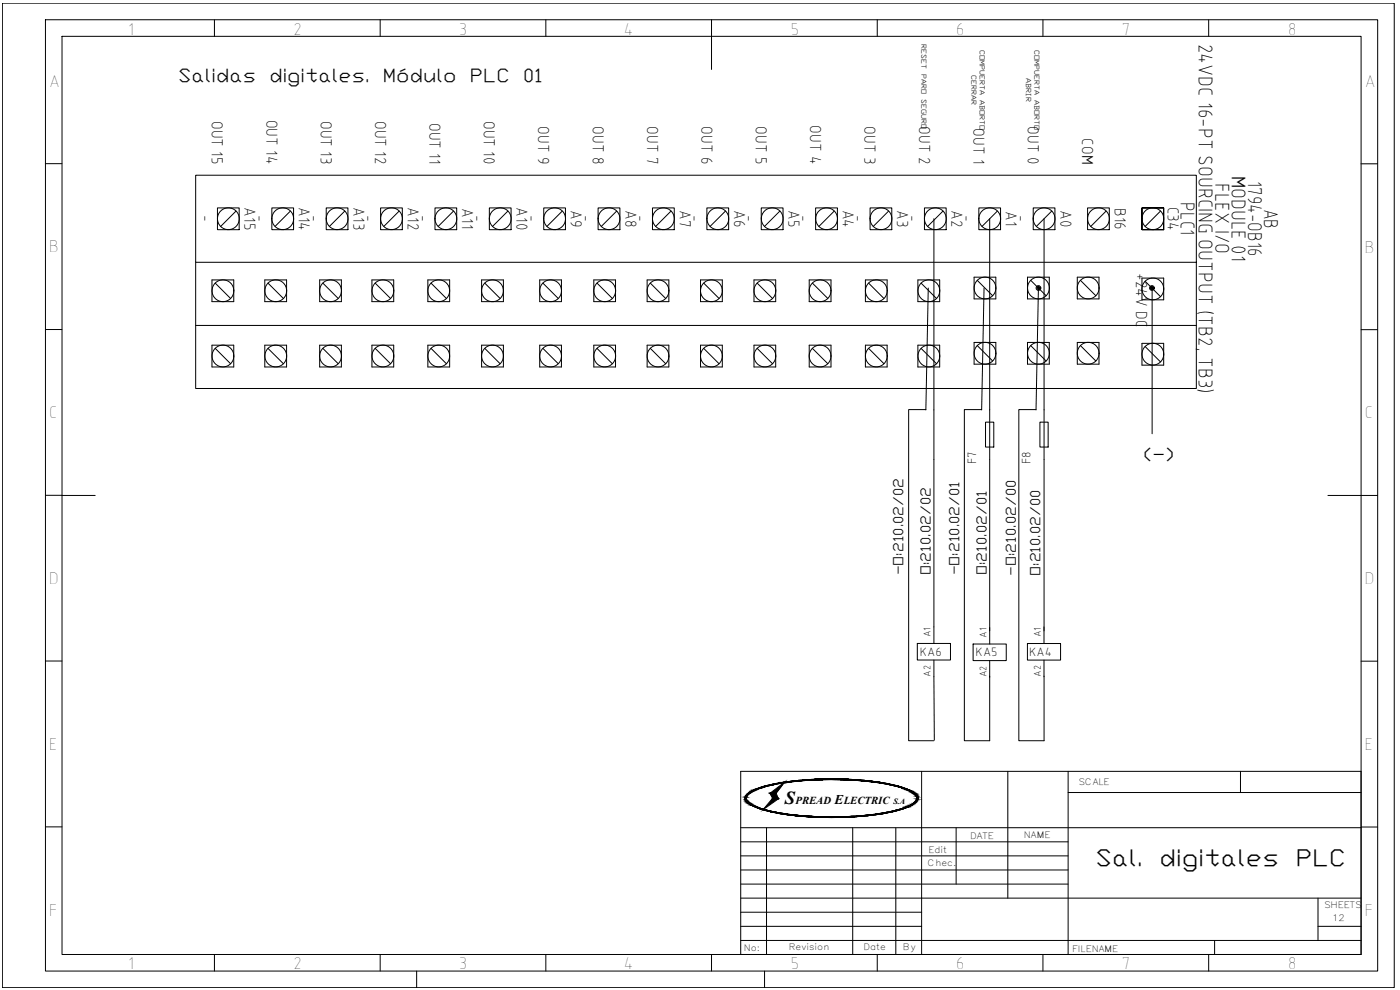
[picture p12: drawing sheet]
<svg xmlns="http://www.w3.org/2000/svg" width="420mm" height="297mm" viewBox="0 0 420 297" stroke-linecap="round" stroke-linejoin="round" font-family="sans-serif">
<g fill="none" stroke="#000" stroke-width=".3">
<path d="M.7 1h417.7v295.3h-417.7zM13.6 5.9h399.9v285.5h-399.9zM18.6 10.9h389.9v275.5h-389.9zM64.4 5.9v5M114.1 5.9v5M163.8 5.9v5M213.5 5.9v14.9M263.3 5.9v5M313 5.9v5M362.7 5.9v5M13.6 49.1h5M58.7 52.6h300.3v26.1h-300.3z"/>
<path d="M408.5 49.1h4.9M58.7 78.7v37.9h300.3v-37.9M65.3 62.4h6.5v6.5h-6.5zM70.8 63.3l-4.6 4.6M81.6 62.4h6.5v6.5h-6.5zM87.2 63.3l-4.7 4.6M97.9 62.4h6.5v6.5h-6.5zM103.5 63.3l-4.6 4.6M114.2 62.4h6.5v6.5h-6.5zM119.8 63.3l-4.6 4.6M130.5 62.4h6.6v6.5h-6.6zM136.1 63.3l-4.6 4.6"/>
<path d="M146.9 62.4h6.5v6.5h-6.5zM152.4 63.3l-4.6 4.6M163.2 62.4h6.5v6.5h-6.5zM168.7 63.3l-4.6 4.6M179.5 62.4h6.5v6.5h-6.5zM185.1 63.3l-4.6 4.6M195.8 62.4h6.6v6.5h-6.6zM201.4 63.3l-4.6 4.6M212.1 62.4h6.6v6.5h-6.6zM217.7 63.3l-4.6 4.6M228.5 62.4h6.5v6.5h-6.5zM234 63.3l-4.6 4.6"/>
<path d="M244.8 62.4h6.5v6.5h-6.5zM250.4 63.3l-4.6 4.6M261.1 62.4h6.5v6.5h-6.5zM266.7 63.3l-4.6 4.6M277.4 62.4h6.6v6.5h-6.6zM280.3 65.6v127.5M283 63.3l-4.6 4.6M293.8 62.4h6.5v6.5h-6.5zM297 65.6v127.6M299.3 63.3l-4.6 4.6M310.1 62.4h6.5v6.5h-6.5zM313.3 65.6v127.5"/>
<path d="M315.6 63.3l-4.6 4.6M326.4 62.4h6.5v6.5h-6.5zM332 63.3l-4.7 4.6M342.7 62.4h6.5v6.5v-6.5h-6.5v6.5h6.5h-6.5zM348.3 63.3l-4.6 4.6M13.6 98.9h5M58.7 97.6h300.3M63.6 84h6.6v6.5h-6.6zM64.6 84.9l4.6 4.7M79.5 84h6.5v6.5h-6.5zM80.4 84.9l4.7 4.7M95.9 84h6.6v6.5h-6.6z"/>
<path d="M96.9 84.9l4.6 4.7M111.6 84h6.6v6.5h-6.6zM112.6 84.9l4.6 4.7M128.4 84h6.5v6.5h-6.5zM129.4 84.9l4.6 4.7M144.5 84h6.6v6.5h-6.6zM145.5 84.9l4.6 4.7M162 84h6.5v6.5h-6.5zM162.9 84.9l4.6 4.7M178.2 84h6.5v6.5h-6.5zM179.2 84.9l4.6 4.7M194.2 84h6.5v6.5h-6.5z"/>
<path d="M195.2 84.9l4.6 4.7M210.2 84h6.6v6.5h-6.6zM211.2 84.9l4.6 4.7M226.3 84h6.5v6.5h-6.5zM227.2 84.9l4.6 4.7M242.9 84h6.5v6.5h-6.5zM243.8 84.9l4.6 4.7M259.7 84h6.5v6.5h-6.5zM260.7 84.9l4.6 4.7M275.5 84h6.5v6.5h-6.5zM276.4 84.9l4.7 4.7M278.6 86.4l-.7 36.6"/>
<path d="M292.3 83.2h6.6v6.5h-6.6zM293.3 84.1l4.6 4.6M295.3 86.4l-.7 36.6M308.4 83.2h6.5v6.5h-6.5zM309.3 84.1l4.7 4.6M311.6 86.4l-.7 36.6M323.3 83.2h6.5v6.5h-6.5zM324.3 84.1l4.6 4.6M342.7 83.4h6.5v6.6h-6.5zM343.7 84.4l4.6 4.6M345.8 86.5v43.7M408.5 98.9h4.9"/>
<path d="M63.6 103.6h6.6v6.5h-6.6zM64.6 104.5l4.6 4.6M79.5 103.6h6.5v6.5h-6.5zM80.4 104.5l4.7 4.6M95.9 103.6h6.6v6.5h-6.6zM96.9 104.5l4.6 4.6M111.6 103.6h6.6v6.5h-6.6zM112.6 104.5l4.6 4.6M128.4 103.6h6.5v6.5h-6.5zM129.4 104.5l4.6 4.6M144.5 103.6h6.6v6.5h-6.6zM145.5 104.5l4.6 4.6"/>
<path d="M162 103.6h6.5v6.5h-6.5zM162.9 104.5l4.6 4.6M178.2 103.6h6.5v6.5h-6.5zM179.2 104.5l4.6 4.6M194.2 103.6h6.5v6.5h-6.5zM195.2 104.5l4.6 4.6M210.2 103.6h6.6v6.5h-6.6zM211.2 104.5l4.6 4.6M226.3 103.6h6.5v6.5h-6.5zM227.2 104.5l4.6 4.6M242.9 103.6h6.5v6.5h-6.5zM243.8 104.5l4.6 4.6"/>
<path d="M259.7 103.6h6.5v6.5h-6.5zM260.7 104.5l4.6 4.6M275.5 103.6h6.5v6.5h-6.5zM276.4 104.5l4.7 4.6M292.3 102.7h6.6v6.6h-6.6zM293.3 103.7l4.6 4.6M308.4 102.7h6.5v6.6h-6.5zM309.3 103.7l4.7 4.6M323.3 102.7h6.5v6.6h-6.5zM324.3 103.7l4.6 4.6M342.7 103h6.5v6.6h-6.5zM343.7 104l4.6 4.6"/>
<path d="M277.9 122.9h-5.2v99.4h7.6M294.6 122.9h-5.2v99.4h7.6v-24.1M295.8 126.7h2.4v7.4h-2.4zM310.9 122.9h-5.1v99.4h7.5v-24.2M312.1 126.7h2.5v7.4h-2.5zM13.6 148.6l15 .1M398.5 148.7h14.9M13.6 198.3h5M275.3 193.1h9.9v4.9h-9.9zM280.3 198l.1 24.1M292 193.2h10v5h-10zM308.3 193.1h10v5h-10z"/>
<path d="M408.5 198.4h4.9M222.3 231.4h186.2v55h-186.2zM224.2 238.6a17.6 17.6 0 0 1 8.9-3.3 92.8 92.8 0 0 1 37.3 1 6.8 6.8 0 0 1 4.8 3 2.75 2.75 0 0 1-2.2 2.4 52.2 52.2 0 0 1-18.4 3.3 77.6 77.6 0 0 1-26.6-2.6 6 6 0 0 1-4.1-2.7zM224.4 238.2a24.9 24.9 0 0 1 11.7-3.6 87.6 87.6 0 0 1 35.1 1.8 6.3 6.3 0 0 1 4.2 2.8 2.92 2.92 0 0 1-2.3 2.7 52.3 52.3 0 0 1-18.5 3.3 78.1 78.1 0 0 1-26.7-2.6 6.1 6.1 0 0 1-4.2-2.9l.1-.7zM234.9 235.4l-2.6 3.4M276.6 231.4v55M302.5 231.4v38.1M320.6 231.4v55M320.6 237.8h87.9M372.3 231.4v6.4M13.7 248.1h4.9M222.3 248.3h186.2"/>
<path d="M222.3 252.6h98.3M222.3 256.8h98.3M230 248.3v38.1M255.9 248.3v38.1M268.8 248.3v38.1M286.9 248.3v17M408.5 248.1h5M222.3 277.9h54.3M222.3 269.5h186.2M222.3 261h98.3M222.3 265.3h98.3M222.3 273.7h54.3"/>
<path d="M395.5 277.9h13M395.5 269.5v12.7M64.4 286.4v5M114.1 286.4v5M125 291.4v4.9M163.8 286.4v5M213.5 286.4v5M222.3 282.2h186.2M229.5 291.4v4.9M263.3 286.4v5M313 286.4v5M362.7 286.4v5"/>
<path d="M364.5 282.2v4.2"/>
<circle cx="68.5" cy="65.6" r="3.3"/>
<circle cx="84.9" cy="65.6" r="3.3"/>
<circle cx="101.2" cy="65.6" r="3.3"/>
<circle cx="117.5" cy="65.6" r="3.3"/>
<circle cx="133.8" cy="65.6" r="3.3"/>
<circle cx="150.1" cy="65.6" r="3.3"/>
<circle cx="166.5" cy="65.6" r="3.3"/>
<circle cx="182.8" cy="65.6" r="3.3"/>
<circle cx="199.1" cy="65.6" r="3.3"/>
<circle cx="215.4" cy="65.6" r="3.3"/>
<circle cx="231.8" cy="65.6" r="3.3"/>
<circle cx="248.1" cy="65.6" r="3.3"/>
<circle cx="264.4" cy="65.6" r="3.3"/>
<circle cx="280.7" cy="65.6" r="3.3"/>
<circle cx="297" cy="65.6" r="3.3"/>
<circle cx="313.3" cy="65.6" r="3.3"/>
<circle cx="329.7" cy="65.6" r="3.3"/>
<circle cx="346" cy="65.6" r="3.3"/>
<circle cx="66.9" cy="87.2" r="3.3"/>
<circle cx="82.8" cy="87.2" r="3.3"/>
<circle cx="99.2" cy="87.2" r="3.3"/>
<circle cx="114.9" cy="87.2" r="3.3"/>
<circle cx="131.7" cy="87.2" r="3.3"/>
<circle cx="147.8" cy="87.2" r="3.3"/>
<circle cx="165.2" cy="87.2" r="3.3"/>
<circle cx="181.5" cy="87.2" r="3.3"/>
<circle cx="197.5" cy="87.2" r="3.3"/>
<circle cx="213.5" cy="87.2" r="3.3"/>
<circle cx="229.5" cy="87.2" r="3.3"/>
<circle cx="246.1" cy="87.2" r="3.3"/>
<circle cx="263" cy="87.2" r="3.3"/>
<circle cx="278.8" cy="87.2" r="3.3"/>
<circle cx="295.6" cy="86.4" r="3.3"/>
<circle cx="311.7" cy="86.4" r="3.3"/>
<circle cx="311.7" cy="86.4" r=".71"/>
<circle cx="311.7" cy="86.4" r=".46"/>
<circle cx="311.7" cy="86.4" r=".22"/>
<circle cx="326.6" cy="86.4" r="3.3"/>
<circle cx="345.7" cy="86.4" r=".71"/>
<circle cx="345.7" cy="86.4" r=".46"/>
<circle cx="345.7" cy="86.4" r=".22"/>
<circle cx="346" cy="86.7" r="3.3"/>
<circle cx="66.9" cy="106.8" r="3.3"/>
<circle cx="82.8" cy="106.8" r="3.3"/>
<circle cx="99.2" cy="106.8" r="3.3"/>
<circle cx="114.9" cy="106.8" r="3.3"/>
<circle cx="131.7" cy="106.8" r="3.3"/>
<circle cx="147.8" cy="106.8" r="3.3"/>
<circle cx="165.2" cy="106.8" r="3.3"/>
<circle cx="181.5" cy="106.8" r="3.3"/>
<circle cx="197.5" cy="106.8" r="3.3"/>
<circle cx="213.5" cy="106.8" r="3.3"/>
<circle cx="229.5" cy="106.8" r="3.3"/>
<circle cx="246.1" cy="106.8" r="3.3"/>
<circle cx="263" cy="106.8" r="3.3"/>
<circle cx="278.8" cy="106.8" r="3.3"/>
<circle cx="295.6" cy="106" r="3.3"/>
<circle cx="311.7" cy="106" r="3.3"/>
<circle cx="326.6" cy="106" r="3.3"/>
<circle cx="346" cy="106.3" r="3.3"/>
</g>
<g fill="#000" stroke="#000" stroke-width=".3">
<path d="M231.9 239.5l1.7 .2zM231.1 238l4.4-3.3-2.6 3.3zM247 233.7h5.1zM257.1 234.2h2.4zM257.1 244.8h2.4z"/>
<path d="M223.7 239.5h.2zM223.7 239.5h.2z"/>
<path d="M223.7 239.5l.2 .2zM223.7 239.5l.2 .2z"/>
<path d="M223.7 239.2l.2 .1zM223.7 239.2l.2 .1z"/>
<path d="M223.7 239.3l.2 .2v-.2zM223.7 239.3l.2 .2h-.2z"/>
<path d="M223.7 239.7h.2zM223.7 239.7h.2z"/>
<path d="M223.7 239.7l.3 .2zM223.7 239.7l.3 .2z"/>
<path d="M223.7 239.1l.2 .1 .1-.1zM223.7 239.1l.2 .1z"/>
<path d="M223.7 239.9l.3 .1zM223.7 239.9l.3 .1z"/>
<path d="M223.8 239h.2zM223.8 239l.2 .1z"/>
<path d="M223.8 240l.3 .1zM223.8 240l.3 .1z"/>
<path d="M223.8 238.9h.3zM223.8 238.9l.2 .1h-.2z"/>
<path d="M223.9 238.8h.2zM223.9 238.8l.2 .1z"/>
<path d="M224 238.6h.2zM224 238.6l.1 .2h-.2z"/>
<path d="M224.1 238.5h.3zM224.1 238.5l.1 .1h-.2z"/>
<path d="M224.2 238.4h.3zM224.2 238.4l.2 .1h-.3z"/>
<path d="M224.4 238.2h.3zM224.4 238.2l.1 .2h-.3z"/>
<path d="M224.5 238.1h.3zM224.4 238.2h.3z"/>
<path d="M224.7 238h.3zM224.5 238.1h.3z"/>
<path d="M224.8 237.8h.4zM224.7 238h.3z"/>
<path d="M225.1 237.7l.1 .1 .3-.1zM224.8 237.8l.3-.1 .1 .1z"/>
<path d="M225.2 237.6h.4zM225.1 237.7h.4z"/>
<path d="M225.5 237.4l.1 .2 .3-.2zM225.2 237.6l.3-.2 .1 .2z"/>
<path d="M225.7 237.3h.4zM225.5 237.4h.4z"/>
<path d="M226 237.2l.1 .1 .4-.1zM225.7 237.3l.3-.1 .1 .1z"/>
<path d="M226.2 237.1h.5zM226 237.2h.5z"/>
<path d="M226.6 236.9l.1 .2 .4-.2zM226.2 237.1l.4-.2 .1 .2z"/>
<path d="M226.8 236.8h.5zM226.6 236.9h.5z"/>
<path d="M227.2 236.6l.1 .2 .5-.2zM226.8 236.8l.4-.2 .1 .2z"/>
<path d="M227.4 236.6h.6zM227.2 236.6h.6z"/>
<path d="M227.9 236.4l.1 .2 .5-.2zM227.4 236.6l.5-.2 .1 .2z"/>
<path d="M228.1 236.3h.6zM227.9 236.4h.6z"/>
<path d="M228.6 236.1l.1 .2 .6-.2zM228.1 236.3l.5-.2 .1 .2z"/>
<path d="M228.8 236.1h.7zM228.6 236.1h.7z"/>
<path d="M229.4 235.9l.1 .2 .7-.2zM228.8 236.1l.6-.2 .1 .2z"/>
<path d="M229.5 235.9h.8zM229.4 235.9h.8z"/>
<path d="M230.2 235.7l.1 .2 .8-.2zM229.5 235.9l.7-.2 .1 .2z"/>
<path d="M230.3 235.7h.9zM230.2 235.7h.9z"/>
<path d="M231.9 239.5l-.2 .2h1.9zM231.7 239.7h1.9l-4.6 3.2z"/>
<path d="M232 235.3h1.1zM232 235.3h1.1z"/>
<path d="M231.1 235.5l.1 .2 .8-.2zM230.3 235.7l.8-.2 .1 .2z"/>
<path d="M231.2 235.5h.9zM231.1 235.5h.9z"/>
<path d="M231.1 238h1.8zM231 238h1.9z"/>
<path d="M231 238l2.6 1.5-.7-1.5zM231 238l2.6 1.5h-1.7z"/>
<path d="M232 235.3l.1 .2 1-.2zM231.2 235.5l.8-.2 .1 .2z"/>
<path d="M232.9 235.1l.2 .2 .9-.2zM232 235.3l.9-.2 .2 .2z"/>
<path d="M233 235.1h1.1zM232.9 235.1h1.1z"/>
<path d="M233.9 234.9l.2 .2 1-.2zM233 235.1l.9-.2 .2 .2z"/>
<path d="M234 234.9h1.3zM233.9 234.9h1.2z"/>
<path d="M234.8 234.8h1.4zM234 234.9h1.3z"/>
<path d="M235.1 234.7h1.4zM234.8 234.8h1.4z"/>
<path d="M235.8 234.6h1.5zM235.1 234.7h1.4z"/>
<path d="M236.1 234.6h1.6zM235.8 234.6h1.5z"/>
<path d="M236.8 234.5h1.6zM236.1 234.6h1.6z"/>
<path d="M237.3 234.4h1.7zM236.8 234.5h1.6z"/>
<path d="M237.7 234.4h1.9zM237.3 234.4h1.7z"/>
<path d="M238.4 234.3h2.1zM237.7 234.4h1.9z"/>
<path d="M238.7 234.3h2.1zM238.4 234.3h2.1z"/>
<path d="M239.6 234.2h2.4zM238.7 234.3h2.1z"/>
<path d="M239.6 234.2h2.4zM239.6 234.2h2.4z"/>
<path d="M240.8 234.1h3zM239.6 234.2h2.4z"/>
<path d="M241.3 234h3.2zM240.8 234.1h3z"/>
<path d="M242 234h4zM241.3 234h3.2z"/>
<path d="M242.5 233.9h4.5zM242 234h4z"/>
<path d="M242.6 233.9h4.4zM242.5 233.9h4.5z"/>
<path d="M247 233.7h5.1zM247 233.7h5.1z"/>
<path d="M243 233.9h6.6zM242.6 233.9h4.4z"/>
<path d="M247 233.7l7.6 .1zM244.5 233.8h10.1zM244.5 233.8h10.1zM244.5 233.8h10.1z"/>
<path d="M244.5 233.8l11.6 .1zM243 233.9h13.1z"/>
<path d="M249.6 233.9h7zM249.6 233.9h7z"/>
<path d="M252.1 233.9l5 .1zM252.1 233.9l5 .1z"/>
<path d="M253.1 234h4.7zM253.1 234h4.7z"/>
<path d="M254.6 234l3.7 .1zM254.6 234l3.7 .1z"/>
<path d="M255.3 234.1l4.2 .1zM255.3 234.1l4.2 .1zM257.1 234.2h2.4z"/>
<path d="M257.1 234.2l3.3 .1zM257.1 234.2l3.3 .1z"/>
<path d="M258.3 234.3h2.4zM258.3 234.3h2.4z"/>
<path d="M258.6 234.3l2.8 .1zM258.6 234.3l2.8 .1z"/>
<path d="M259.5 234.4h2.4zM259.5 234.4h2.4z"/>
<path d="M260.1 234.4l2.2 .1zM260.1 234.4l2.2 .1z"/>
<path d="M260.7 234.5l2.3 .1zM260.7 234.5l2.3 .1z"/>
<path d="M261.4 234.6h1.9zM261.4 234.6h1.9z"/>
<path d="M261.8 234.6l2.2 .1zM261.8 234.6l2.2 .1z"/>
<path d="M262.6 234.7l1.7 .1zM262.6 234.7l1.7 .1z"/>
<path d="M262.9 234.8l2.2 .1zM262.9 234.8l2.2 .1z"/>
<path d="M263.8 234.9h1.4zM263.8 234.9h1.4z"/>
<path d="M264 234.9l2.1 .2zM264 234.9l2.1 .2z"/>
<path d="M265 235.1h1.2zM265 235.1h1.2z"/>
<path d="M265.1 235.1l2 .2zM265.1 235.1l2 .2z"/>
<path d="M266.1 235.3h1zM266.1 235.3h1z"/>
<path d="M266.1 235.3l1.9 .2zM266.1 235.3l1.9 .2z"/>
<path d="M267 235.5h1zM267 235.5h1z"/>
<path d="M267.1 235.5l1.7 .2zM267.1 235.5l1.7 .2z"/>
<path d="M268 235.7h.9zM268 235.7h.9z"/>
<path d="M268 235.7l1.6 .2zM268 235.7l1.6 .2z"/>
<path d="M268.8 235.9h.9zM268.8 235.9h.9z"/>
<path d="M268.9 235.9l1.4 .2zM268.9 235.9l1.4 .2z"/>
<path d="M269.6 236.1h.9zM269.6 236.1h.9z"/>
<path d="M269.8 236.1l1.3 .2zM269.8 236.1l1.3 .2z"/>
<path d="M270.4 236.3l.8 .1zM270.4 236.3l.8 .1z"/>
<path d="M270.6 236.4l1.1 .2zM270.6 236.4l1.1 .2z"/>
<path d="M271.2 236.6h.7zM271.2 236.6h.7z"/>
<path d="M271.3 236.6l1.1 .2zM271.3 236.6l1.1 .2z"/>
<path d="M271.8 236.8l.7 .1zM271.8 236.8l.7 .1z"/>
<path d="M272 236.9l.9 .2zM272 236.9l.9 .2z"/>
<path d="M272.4 237.1l.7 .1zM272.4 237.1l.7 .1z"/>
<path d="M272.6 237.2l.8 .1zM272.6 237.2l.8 .1z"/>
<path d="M273 237.3l.6 .1zM273 237.3l.6 .1z"/>
<path d="M273.2 237.4l.7 .2zM273.2 237.4l.7 .2z"/>
<path d="M273.5 237.6l.5 .1zM273.5 237.6l.5 .1z"/>
<path d="M273.6 237.7l.7 .1zM273.6 237.7l.7 .1z"/>
<path d="M273.9 237.8l.5 .2zM273.9 237.8l.5 .2z"/>
<path d="M274.1 238l.5 .1zM274.1 238l.5 .1z"/>
<path d="M274.3 238.1l.5 .1zM274.3 238.1l.5 .1z"/>
<path d="M274.4 238.2l.5 .2zM274.4 238.2l.5 .2z"/>
<path d="M274.6 238.4l.4 .1zM274.6 238.4l.4 .1z"/>
<path d="M274.7 238.5l.4 .1zM274.7 238.5l.4 .1z"/>
<path d="M274.9 238.6l.3 .2zM274.9 238.6l.3 .2z"/>
<path d="M275 238.8l.3 .1zM275 238.8l.3 .1z"/>
<path d="M275 238.9l.3 .1zM275 238.9l.3 .1z"/>
<path d="M275.1 239l.3 .1zM275.1 239l.3 .1z"/>
<path d="M275.1 240h.2zM275.1 240l.2 .1z"/>
<path d="M275.2 239.1l.2 .1zM275.2 239.1l.2 .1z"/>
<path d="M275.2 239.9h.2zM275.2 239.9l.1 .1z"/>
<path d="M275.2 239.2l.2 .1zM275.2 239.2l.2 .1z"/>
<path d="M275.2 239.3l.2 .2zM275.2 239.3l.2 .2z"/>
<path d="M275.2 239.7h.2zM275.2 239.7h.2z"/>
<path d="M275.2 239.7l.2 .2v-.2zM275.2 239.7l.2 .2h-.2z"/>
<path d="M275.3 239.5l.1 .2zM275.3 239.5l.1 .2z"/>
<path d="M223.8 240.1l.3 .1zM223.8 240.1l.3 .1z"/>
<path d="M223.9 240.2l.3 .2zM223.9 240.2l.3 .2z"/>
<path d="M224 240.4l.4 .1zM224 240.4l.4 .1z"/>
<path d="M224.1 240.5l.4 .1zM224.1 240.5l.4 .1z"/>
<path d="M224.2 240.6l.5 .2zM224.2 240.6l.5 .2z"/>
<path d="M224.4 240.8l.4 .1zM224.4 240.8l.4 .1z"/>
<path d="M224.5 240.9l.5 .1zM224.5 240.9l.5 .1z"/>
<path d="M224.7 241l.5 .2zM224.7 241l.5 .2z"/>
<path d="M224.8 241.2l.7 .1zM224.8 241.2l.7 .1z"/>
<path d="M225.1 241.3l.5 .1zM225.1 241.3l.5 .1z"/>
<path d="M225.2 241.4l.7 .2zM225.2 241.4l.7 .2z"/>
<path d="M225.5 241.6l.6 .1zM225.5 241.6l.6 .1z"/>
<path d="M225.7 241.7l.8 .2zM225.7 241.7l.8 .2z"/>
<path d="M226 241.9h.7zM226 241.9h.7z"/>
<path d="M226.2 241.9l.9 .2zM226.2 241.9l.9 .2z"/>
<path d="M226.6 242.1l.7 .1zM226.6 242.1l.7 .1z"/>
<path d="M226.8 242.2l1 .2zM226.8 242.2l1 .2z"/>
<path d="M227.2 242.4h.8zM227.2 242.4h.8z"/>
<path d="M227.4 242.4l1.1 .2zM227.4 242.4l1.1 .2z"/>
<path d="M227.9 242.6l.8 .1zM227.9 242.6l.8 .1z"/>
<path d="M228 242.7l1.3 .2zM228 242.7l1.3 .2z"/>
<path d="M228.6 242.9h.9zM228.6 242.9h.9z"/>
<path d="M228.8 242.9l1.4 .2zM228.8 242.9l1.4 .2z"/>
<path d="M229.4 243.1h.9zM229.4 243.1h.9z"/>
<path d="M229.5 243.1l1.6 .2zM229.5 243.1l1.6 .2z"/>
<path d="M230.2 243.3h1zM230.2 243.3h1z"/>
<path d="M230.3 243.3l1.7 .2zM230.3 243.3l1.7 .2z"/>
<path d="M231.1 243.5h1zM231.1 243.5h1z"/>
<path d="M232 243.7h1.1zM232 243.7h1.1z"/>
<path d="M231.2 243.5l1.9 .2zM231.2 243.5l1.9 .2z"/>
<path d="M232 243.7l2 .2zM232 243.7l2 .2z"/>
<path d="M232.9 243.9h1.2zM232.9 243.9h1.2z"/>
<path d="M233 243.9l2.1 .2zM233 243.9l2.1 .2z"/>
<path d="M233.9 244.1h1.4zM233.9 244.1h1.4z"/>
<path d="M234 244.1l2.2 .1zM234 244.1l2.2 .1z"/>
<path d="M234.8 244.2l1.7 .1zM234.8 244.2l1.7 .1z"/>
<path d="M235.1 244.3l2.2 .1zM235.1 244.3l2.2 .1z"/>
<path d="M235.8 244.4h1.9zM235.8 244.4h1.9z"/>
<path d="M236.1 244.4l2.3 .1zM236.1 244.4l2.3 .1z"/>
<path d="M236.8 244.5l2.2 .1zM236.8 244.5l2.2 .1z"/>
<path d="M237.3 244.6h2.3zM237.3 244.6h2.3z"/>
<path d="M237.7 244.6l2.8 .1zM237.7 244.6l2.8 .1z"/>
<path d="M238.4 244.7l2.4 .1zM238.4 244.7l2.4 .1z"/>
<path d="M238.7 244.8h3.3zM238.7 244.8h3.3z"/>
<path d="M239.6 244.8h2.4zM239.6 244.8h2.4z"/>
<path d="M239.6 244.8l4.2 .1zM239.6 244.8l4.2 .1z"/>
<path d="M240.8 244.9l3.7 .1zM240.8 244.9l3.7 .1z"/>
<path d="M241.3 245h4.7zM241.3 245h4.7z"/>
<path d="M242 245l5 .1zM242 245l5 .1z"/>
<path d="M242.5 245.1h7.1zM242.5 245.1h7.1z"/>
<path d="M247 245.3h5.1zM247 245.3h5.1z"/>
<path d="M244.5 245.2h10.1zM244.5 245.2l7.6 .1zM247 245.3h5.1z"/>
<path d="M243 245.1h13.1zM243 245.1l11.6 .1zM244.5 245.2h10.1zM244.5 245.2h10.1z"/>
<path d="M252.1 245.1h4.5zM249.6 245.1h6.5z"/>
<path d="M253.1 245h4zM252.1 245.1h4.5z"/>
<path d="M254.6 245h3.2zM253.1 245h4z"/>
<path d="M255.3 244.9h3zM254.6 245h3.2z"/>
<path d="M257.1 244.8h2.4zM255.3 244.9h3z"/>
<path d="M258.3 244.8h2.1zM257.1 244.8h2.4zM257.1 244.8h2.4z"/>
<path d="M258.7 244.7h2zM258.3 244.8h2.1z"/>
<path d="M259.5 244.6h1.9zM258.7 244.7h2z"/>
<path d="M260.1 244.6h1.8zM259.5 244.6h1.9z"/>
<path d="M260.7 244.5h1.6zM260.1 244.6h1.8z"/>
<path d="M261.4 244.4h1.6zM260.7 244.5h1.6z"/>
<path d="M261.8 244.4h1.5zM261.4 244.4h1.6z"/>
<path d="M262.6 244.3h1.4zM261.8 244.4h1.5z"/>
<path d="M262.9 244.2h1.4zM262.6 244.3h1.4z"/>
<path d="M263.8 244.1h1.3zM262.9 244.2h1.4z"/>
<path d="M264 244.1h1.2zM263.8 244.1h1.3z"/>
<path d="M265 243.9h1.1zM264 244.1h1.2z"/>
<path d="M265.1 243.9h1.1zM265 243.9h1.1z"/>
<path d="M266.1 243.7h1zM266.1 243.7h1z"/>
<path d="M266.1 243.7l.1 .2 .9-.2zM265.1 243.9l1-.2 .1 .2z"/>
<path d="M267 243.5l.1 .2 .9-.2zM266.1 243.7l.9-.2 .1 .2z"/>
<path d="M267.1 243.5h.9zM267 243.5h1z"/>
<path d="M268 243.3v.2l.8-.2zM267.1 243.5l.9-.2v.2z"/>
<path d="M268 243.3h.9zM268 243.3h.8z"/>
<path d="M268.8 243.1l.1 .2 .7-.2zM268 243.3l.8-.2 .1 .2z"/>
<path d="M268.9 243.1h.8zM268.8 243.1h.8z"/>
<path d="M269.6 242.9l.1 .2 .6-.2zM268.9 243.1l.7-.2 .1 .2z"/>
<path d="M269.8 242.9h.7zM269.6 242.9h.7z"/>
<path d="M270.4 242.7l.1 .2 .6-.2zM269.8 242.9l.6-.2 .1 .2z"/>
<path d="M270.6 242.6h.6zM270.4 242.7h.7z"/>
<path d="M271.2 242.4v.2l.5-.2zM270.6 242.6l.6-.2v.2z"/>
<path d="M271.3 242.4h.6zM271.2 242.4h.5z"/>
<path d="M271.8 242.2l.1 .2 .5-.2zM271.3 242.4l.5-.2 .1 .2z"/>
<path d="M272 242.1h.5zM271.8 242.2h.6z"/>
<path d="M272.4 241.9l.1 .2 .4-.2zM272 242.1l.4-.2 .1 .2z"/>
<path d="M272.6 241.9h.5zM272.4 241.9h.5z"/>
<path d="M273 241.7l.1 .2 .3-.2zM272.6 241.9l.4-.2 .1 .2z"/>
<path d="M273.2 241.6h.4zM273 241.7h.4z"/>
<path d="M273.5 241.4l.1 .2 .3-.2zM273.2 241.6l.3-.2 .1 .2z"/>
<path d="M273.6 241.3h.4zM273.5 241.4h.4z"/>
<path d="M273.9 241.2l.1 .1 .3-.1zM273.6 241.3l.3-.1 .1 .1z"/>
<path d="M274.1 241h.3zM273.9 241.2h.4z"/>
<path d="M274.3 240.9h.3zM274.1 241h.3z"/>
<path d="M274.4 240.8h.4zM274.4 240.8l.2 .1h-.3z"/>
<path d="M274.6 240.6h.3zM274.4 240.8h.4z"/>
<path d="M274.7 240.5h.3zM274.7 240.5l.2 .1z"/>
<path d="M274.9 240.4h.2zM274.9 240.4l.1 .1h-.3z"/>
<path d="M275 240.2h.2zM275 240.2l.1 .2h-.2z"/>
<path d="M275 240.1h.3zM275 240.1l.2 .1z"/>
</g>
<g font-size="7">
<text x="328.8" y="259.8">Sal.</text>
<text x="348" y="259.8">digitales</text>
<text x="388.9" y="259.8">PLC</text>
</g>
<g font-size="6.3">
<text x="359.8" y="13.1" transform="rotate(90 359.8 13.1)">24VDC 16-PT SOURCING OUTPUT (TB2, TB3)</text>
<text x="369.6" y="52.8" transform="rotate(90 369.6 52.8)">MODULE 01</text>
<text x="364.8" y="55" transform="rotate(90 364.8 55)">FLEX I/O</text>
<text x="374.6" y="54.4" transform="rotate(90 374.6 54.4)">1794-OB16</text>
<text x="354.4" y="60.7" transform="rotate(90 354.4 60.7)">PLC1</text>
<text x="379.4" y="62.6" transform="rotate(90 379.4 62.6)">AB</text>
</g>
<g font-size="5.6">
<text x="53.5" y="24.5">Salidas</text>
<text x="80.9" y="24.5">digitales.</text>
<text x="114.9" y="24.5">Módulo</text>
<text x="141" y="24.5">PLC</text>
<text x="157" y="24.5">01</text>
<text x="343.1" y="138.5">(-)</text>
</g>
<text font-size="5.5" x="235.5" y="241.4">S</text>
<g font-size="5.4">
<text x="38.3" y="10.4">1</text>
<text x="88" y="10.4">2</text>
<text x="137.6" y="10.4">3</text>
<text x="187.1" y="10.4">4</text>
<text x="237.3" y="10.4">5</text>
<text x="286.8" y="10.4">6</text>
<text x="336.5" y="10.4">7</text>
<text x="386.5" y="10.4">8</text>
<text x="14.6" y="26">A</text>
<text x="409.5" y="26">A</text>
<text x="14.6" y="75.8">B</text>
<text x="409.5" y="75.8">B</text>
<text x="14.6" y="125.5">C</text>
<text x="409.5" y="125.5">C</text>
<text x="14.6" y="175.2">D</text>
<text x="409.5" y="175.2">D</text>
<text x="14.7" y="225">E</text>
<text x="409.5" y="225">E</text>
<text x="14.7" y="274.7">F</text>
<text x="409.5" y="274.7">F</text>
<text x="38.3" y="290.9">1</text>
<text x="88" y="290.9">2</text>
<text x="137.6" y="290.9">3</text>
<text x="187.1" y="290.9">4</text>
<text x="237.3" y="290.9">5</text>
<text x="286.8" y="290.9">6</text>
<text x="336.5" y="290.9">7</text>
<text x="386.5" y="290.9">8</text>
</g>
<g font-size="5">
<text x="80" y="35.9" transform="rotate(90 80 35.9)">OUT 14</text>
<text x="63.6" y="36.3" transform="rotate(90 63.6 36.3)">OUT 15</text>
<text x="96.3" y="36.3" transform="rotate(90 96.3 36.3)">OUT 13</text>
<text x="112.6" y="36.3" transform="rotate(90 112.6 36.3)">OUT 12</text>
<text x="128.9" y="36.9" transform="rotate(90 128.9 36.9)">OUT 11</text>
<text x="145.2" y="36.3" transform="rotate(90 145.2 36.3)">OUT 10</text>
<text x="161.6" y="37.9" transform="rotate(90 161.6 37.9)">OUT 9</text>
<text x="177.9" y="37.9" transform="rotate(90 177.9 37.9)">OUT 8</text>
<text x="194.2" y="37.9" transform="rotate(90 194.2 37.9)">OUT 7</text>
<text x="210.5" y="37.9" transform="rotate(90 210.5 37.9)">OUT 6</text>
<text x="226.8" y="37.9" transform="rotate(90 226.8 37.9)">OUT 5</text>
<text x="243.1" y="37.6" transform="rotate(90 243.1 37.6)">OUT 4</text>
<text x="259.5" y="37.9" transform="rotate(90 259.5 37.9)">OUT 3</text>
<text x="275.8" y="37.9" transform="rotate(90 275.8 37.9)">OUT 2</text>
<text x="292.1" y="38.5" transform="rotate(90 292.1 38.5)">OUT 1</text>
<text x="308.4" y="37.9" transform="rotate(90 308.4 37.9)">OUT 0</text>
<text x="324.8" y="41.5" transform="rotate(90 324.8 41.5)">COM</text>
<text x="60.4" y="64.6" transform="rotate(90 60.4 64.6)">-</text>
<text x="73.4" y="62.2" transform="rotate(90 73.4 62.2)">A15</text>
<text x="76.7" y="64.6" transform="rotate(90 76.7 64.6)">-</text>
<text x="89.7" y="62.1" transform="rotate(90 89.7 62.1)">A14</text>
<text x="93" y="64.6" transform="rotate(90 93 64.6)">-</text>
<text x="106.1" y="62.2" transform="rotate(90 106.1 62.2)">A13</text>
<text x="109.3" y="64.6" transform="rotate(90 109.3 64.6)">-</text>
<text x="122.4" y="62.2" transform="rotate(90 122.4 62.2)">A12</text>
<text x="125.7" y="64.6" transform="rotate(90 125.7 64.6)">-</text>
<text x="138.7" y="62.5" transform="rotate(90 138.7 62.5)">A11</text>
<text x="142" y="64.6" transform="rotate(90 142 64.6)">-</text>
<text x="155" y="62.2" transform="rotate(90 155 62.2)">A10</text>
<text x="158.3" y="64.6" transform="rotate(90 158.3 64.6)">-</text>
<text x="171.4" y="63" transform="rotate(90 171.4 63)">A9</text>
<text x="174.6" y="64.6" transform="rotate(90 174.6 64.6)">-</text>
<text x="187.7" y="63" transform="rotate(90 187.7 63)">A8</text>
<text x="190.9" y="64.6" transform="rotate(90 190.9 64.6)">-</text>
<text x="204" y="63" transform="rotate(90 204 63)">A7</text>
<text x="207.2" y="64.6" transform="rotate(90 207.2 64.6)">-</text>
<text x="220.3" y="63" transform="rotate(90 220.3 63)">A6</text>
<text x="223.6" y="64.6" transform="rotate(90 223.6 64.6)">-</text>
<text x="236.6" y="63" transform="rotate(90 236.6 63)">A5</text>
<text x="239.9" y="64.6" transform="rotate(90 239.9 64.6)">-</text>
<text x="252.9" y="62.9" transform="rotate(90 252.9 62.9)">A4</text>
<text x="256.2" y="64.6" transform="rotate(90 256.2 64.6)">-</text>
<text x="269.3" y="63" transform="rotate(90 269.3 63)">A3</text>
<text x="272.5" y="64.6" transform="rotate(90 272.5 64.6)">-</text>
<text x="285.6" y="63" transform="rotate(90 285.6 63)">A2</text>
<text x="288.8" y="64.6" transform="rotate(90 288.8 64.6)">-</text>
<text x="301.9" y="63.4" transform="rotate(90 301.9 63.4)">A1</text>
<text x="305.2" y="64.6" transform="rotate(90 305.2 64.6)">-</text>
<text x="318.2" y="63" transform="rotate(90 318.2 63)">A0</text>
<text x="334.5" y="62.4" transform="rotate(90 334.5 62.4)">B16</text>
<text x="350.5" y="62.1" transform="rotate(90 350.5 62.1)">C34</text>
<text x="341" y="82" transform="rotate(90 341 82)">+24V DC</text>
</g>
<g font-size="4.1">
<text x="271.1" y="172.7" transform="rotate(-90 271.1 172.7)">-O:210.02/02</text>
<text x="279.3" y="172.4" transform="rotate(-90 279.3 172.4)">O:210.02/02</text>
<text x="287.8" y="172.7" transform="rotate(-90 287.8 172.7)">-O:210.02/01</text>
<text x="296" y="172.4" transform="rotate(-90 296 172.4)">O:210.02/01</text>
<text x="304.9" y="172.7" transform="rotate(-90 304.9 172.7)">-O:210.02/00</text>
<text x="312.2" y="172.7" transform="rotate(-90 312.2 172.7)">O:210.02/00</text>
</g>
<text font-size="4" x="250.5" y="241.4">E</text>
<g font-size="3.8">
<text x="292.9" y="139.2" transform="rotate(-90 292.9 139.2)">F7</text>
<text x="309.2" y="139.2" transform="rotate(-90 309.2 139.2)">F8</text>
<text x="276.1" y="196.7">KA6</text>
<text x="292.8" y="196.9">KA5</text>
<text x="308.8" y="196.8">KA4</text>
</g>
<g font-size="3.2">
<text x="238.7" y="241.4">PREAD</text>
<text x="253.2" y="241.4">LECTRIC</text>
</g>
<g font-size="3.1">
<text x="279.3" y="191.2" transform="rotate(-90 279.3 191.2)">A1</text>
<text x="296" y="191.3" transform="rotate(-90 296 191.3)">A1</text>
<text x="312.3" y="191.2" transform="rotate(-90 312.3 191.2)">A1</text>
<text x="279.3" y="203" transform="rotate(-90 279.3 203)">A2</text>
<text x="296" y="203.2" transform="rotate(-90 296 203.2)">A2</text>
<text x="312.3" y="203" transform="rotate(-90 312.3 203)">A2</text>
</g>
<g font-size="2.7">
<text x="323.6" y="235.5">SCALE</text>
<text x="291.1" y="251.6">DATE</text>
<text x="307.3" y="251.4">NAME</text>
<text x="278.6" y="255.8">Edit</text>
<text x="278.4" y="259.8">Chec.</text>
<text x="397.4" y="272.4">SHEETS</text>
<text x="399.8" y="276.4">12</text>
<text x="223.2" y="285.2">No:</text>
<text x="236.8" y="284.9">Revision</text>
<text x="259.1" y="285.1">Date</text>
<text x="270.9" y="285">By</text>
<text x="321.8" y="285.8">FILENAME</text>
</g>
<text font-size="2.4" x="268.1" y="241.4">S.A</text>
<g font-size="2.1">
<text x="276.6" y="13.2" transform="rotate(90 276.6 13.2)">RESET</text>
<text x="294" y="15" transform="rotate(90 294 15)">COMPUERTA</text>
<text x="310.4" y="15" transform="rotate(90 310.4 15)">COMPUERTA</text>
<text x="276.6" y="22.2" transform="rotate(90 276.6 22.2)">PARO</text>
<text x="291.5" y="22.5" transform="rotate(90 291.5 22.5)">CERRAR</text>
<text x="307.9" y="23.5" transform="rotate(90 307.9 23.5)">ABRIR</text>
<text x="276.6" y="29.8" transform="rotate(90 276.6 29.8)">SEGURO</text>
<text x="294" y="30" transform="rotate(90 294 30)">ABORTO</text>
<text x="310.4" y="30" transform="rotate(90 310.4 30)">ABORTO</text>
</g>
</svg>
